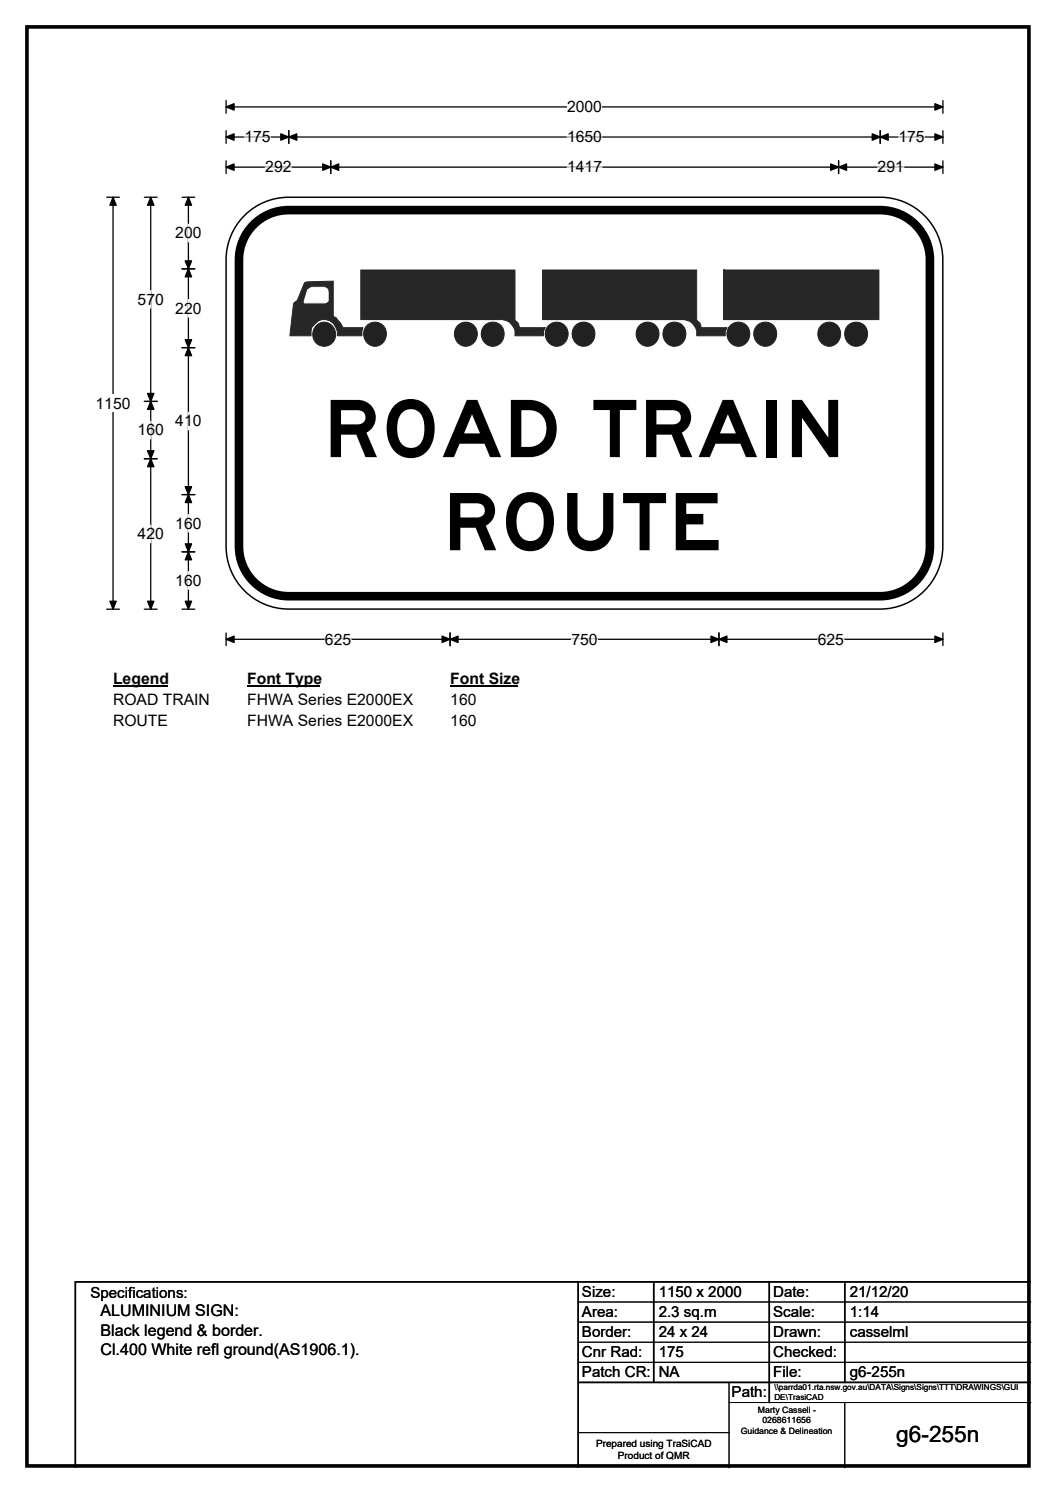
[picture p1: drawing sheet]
<svg xmlns="http://www.w3.org/2000/svg" width="210mm" height="297mm" viewBox="0 0 210 297" stroke-linecap="round" stroke-linejoin="round" font-family="sans-serif">
<path d="M5.4 5.4h199.2v286.3h-199.2z" fill="none" stroke="#000" stroke-width=".72"/>
<path d="M45 21.3h142.5M45 20v2.5M187.5 20v2.5" fill="none" stroke="#000" stroke-width=".25"/>
<path d="M45 21.3l1.5-.7v1.3zM185.9 20.6l1.6 .7-1.6 .6z" fill="#000" stroke="#000" stroke-width=".25"/>
<path d="M112.8 19.5h6.9v3.5h-6.9z" fill="#fff"/>
<g fill="none" stroke="#000" stroke-width=".25">
<path d="M21.2 39.2h2.5M22.5 39.2v82M45 27.3h142.5M45 26v2.5M45 32v2.5M45 33.3h142.5M57.4 26v2.5M65.8 32v2.5M166.8 32v2.5M175 26v2.5M187.5 32v2.5M187.5 26v2.5"/>
<path d="M21.2 121.2h2.5M45 125.9v2.6M45 127.2h142.5M89.5 125.9v2.6M143 125.9v2.6M187.5 125.9v2.6"/>
</g>
<g fill="#000" stroke="#000" stroke-width=".25">
<path d="M22.5 39.2l.6 1.6h-1.3zM45 27.3l1.5-.7v1.3zM45 33.3l1.5-.7v1.3zM57.4 27.3l1.6-.7v1.3zM55.8 26.6l1.6 .7-1.6 .6zM65.8 33.3l1.6-.7v1.3zM64.2 32.6l1.6 .7-1.6 .6zM165.2 32.6l1.6 .7-1.6 .6zM166.8 33.3l1.5-.7v1.3zM173.4 26.6l1.6 .7-1.6 .6zM175 27.3l1.6-.7v1.3zM185.9 26.6l1.6 .7-1.6 .6z"/>
<path d="M185.9 32.6l1.6 .7-1.6 .6zM21.8 119.6h1.3l-.6 1.6zM45 127.2l1.5-.6v1.2zM89.5 127.2l1.6-.6v1.2zM87.9 126.6l1.6 .6-1.6 .6zM141.4 126.6l1.6 .6-1.6 .6zM143 127.2l1.5-.6v1.2zM185.9 126.6l1.6 .6-1.6 .6z"/>
</g>
<path d="M48.6 27.3h5.2M52.7 33.3h5.3M112.8 27.3h6.9M112.8 33.3h6.9M174.5 33.3h5.2M178.6 27.3h5.3M64.6 127.2h5.2M113.6 127.2h5.2M162.6 127.2h5.2" fill="none" stroke="#fff" stroke-width=".25"/>
<path d="M19 78.5h7v3.5h-7z" fill="#fff"/>
<path d="M28.7 39.2h2.5M30 39.2v82M36.2 39.2h2.5M37.5 39.2v82M36.2 53.5h2.5M28.7 79.9h2.5M36.2 69.2h2.5M28.7 91.3h2.5M36.2 98.4h2.5M36.2 109.8h2.5M28.7 121.2h2.5M36.2 121.2h2.5" fill="none" stroke="#000" stroke-width=".25"/>
<g fill="#000" stroke="#000" stroke-width=".25">
<path d="M30 39.2l.6 1.6h-1.3zM37.5 39.2l.6 1.6h-1.3zM37.5 53.5l.6 1.6h-1.3zM36.8 51.9h1.3l-.6 1.6zM30 79.9l.6 1.5h-1.3zM29.3 78.3h1.3l-.6 1.6zM36.8 67.6h1.3l-.6 1.6zM37.5 69.2l.6 1.6h-1.3zM29.3 89.7h1.3l-.6 1.6zM30 91.3l.6 1.6h-1.3zM36.8 96.8h1.3l-.6 1.6zM37.5 98.4l.6 1.6h-1.3z"/>
<path d="M36.8 108.2h1.3l-.6 1.6zM37.5 109.8l.6 1.6h-1.3zM29.3 119.6h1.3l-.6 1.6zM36.8 119.6h1.3l-.6 1.6z"/>
</g>
<path d="M30 57.8v3.5M37.5 44.6v3.5M37.5 59.6v3.5M30 83.8v3.5M37.5 82v3.5M30 104.5v3.5M37.5 102.4v3.4M37.5 113.7v3.5" fill="none" stroke="#fff" stroke-width=".25"/>
<path d="M22.5 133.2h10.7v3.5h-10.7z" fill="#fff"/>
<path d="M22.5 136.5h10.7" fill="none" stroke="#000" stroke-width=".32"/>
<path d="M49.1 133.2h14.5v3.5h-14.5z" fill="#fff"/>
<path d="M49.1 136.5h14.5" fill="none" stroke="#000" stroke-width=".32"/>
<path d="M89.5 133.2h13.5v3.5h-13.5z" fill="#fff"/>
<path d="M89.5 136.5h13.5" fill="none" stroke="#000" stroke-width=".32"/>
<g fill="#fff">
<path d="M22.5 137.4h19.2v3.5h-19.2z"/>
<path d="M49.1 137.4h32.9v3.5h-32.9z"/>
<path d="M89.5 137.4h5.2v3.5h-5.2z"/>
<path d="M22.5 141.6h10.9v3.5h-10.9z"/>
<path d="M49.1 141.6h32.9v3.5h-32.9z"/>
<path d="M89.5 141.6h5.2v3.5h-5.2z"/>
</g>
<path d="M48.6 42.9a12.4 12.4 0 0 1 8.8-3.7h117.6a12.5 12.5 0 0 1 12.5 12.5v57a12.5 12.5 0 0 1-12.5 12.5h-117.6a12.5 12.5 0 0 1-12.4-12.5v-57a12.4 12.4 0 0 1 3.6-8.8z" fill-rule="evenodd" fill="#fff" stroke="#fff" stroke-width=".2"/>
<path d="M50.8 44.3a9.8 9.8 0 0 1 6.6-2.5h117.6a9.9 9.9 0 0 1 9.9 9.9v57a9.9 9.9 0 0 1-9.9 9.9h-117.6a9.9 9.9 0 0 1-9.9-9.9v-57a9.9 9.9 0 0 1 3.3-7.4z" fill="none" stroke="#000" stroke-width="1.7"/>
<path d="M48.6 42.9a12.4 12.4 0 0 1 8.8-3.7h117.6a12.5 12.5 0 0 1 12.5 12.5v57a12.5 12.5 0 0 1-12.5 12.5h-117.6a12.5 12.5 0 0 1-12.4-12.5v-57a12.4 12.4 0 0 1 3.6-8.8z" fill="none" stroke="#000" stroke-width=".3"/>
<path d="M143.9 53.7v9.9h30.9v-9.9z" fill-rule="evenodd" fill="#23282b" stroke="#23282b" stroke-width=".2"/>
<g fill="#fff">
<path d="M144.4 66.3h.3l.2 1.1h-.2zM144.9 67.2l.5 .7-.3 .1-.4-.6zM145.1 68h.1zM145.2 67.9l.7 .7-.1 .2zM145.8 68.6v.2zM145.9 68.6l1 .2v.4l-1.1-.4zM146.9 69v.2zM146.9 68.8l.8-.2v.2l-.8 .4zM147.7 68.8h.1zM147.7 68.6l.7-.6 .1 .3-.7 .5zM148.4 68l.1 .3zM148.9 67.4h.1l-.5 .9-.1-.3zM148.9 67.4h.1zM149 66.3h.2l-.2 1.1h-.1zM148.9 65.6h.1l.2 .7h-.2zM148.5 64.7l.5 .9h-.1l-.5-.8zM147.8 64.1l.7 .6-.1 .1-.7-.5zM147.7 64.1h.1l-.1 .2zM146.7 64l1 .1v.2l-1-.2zM146.7 64v.1zM145.9 64.1l.8-.1 .2 .1-1 .2zM145.9 64.1v.2zM145.2 64.6l.7-.5v.2l-.5 .5zM145.2 64.6l.2 .1zM145.2 64.7h.2l-.4 .9-.1-.2zM144.9 65.4l.1 .2-.3 .7h-.3zM144.4 66.3h.1z" fill-rule="evenodd"/>
<path d="M149.9 66.3h.1l.2 .9-.2 .2zM150.1 67.2l-.1 .2zM150.2 67.2l.4 .7-.3 .1-.2-.6zM150.3 68h.3zM150.3 68l.3-.1 .7 .7zM151.3 68.6v.2zM151.3 68.5l.9 .3v.2l-.9-.2zM152.2 68.8l.9-.2v.2l-.9 .2zM153.1 68.6v.2zM153.1 68.6l.7-.6v.3l-.7 .5zM153.8 68l.1 .3zM154.1 67.2l.2 .2-.4 .9-.1-.3zM154.3 67.4h.1zM154.4 66.3h.2l-.2 1.1h-.3zM154.4 66.3h.2zM154.3 65.6h.1l.2 .7h-.2zM154.3 65.6h.1zM153.8 64.7l.6 .9zM153.9 64.6l-.1 .1zM153.1 64.1l.8 .5-.1 .2-.7-.5zM153.1 64.1v.2zM152.2 64l.9 .1v.2l-.9-.2zM151.4 64.1l.8-.1v.1l-.8 .2zM151.3 64.1l.1 .2zM150.6 64.6l.7-.5 .1 .2-.7 .4zM150.6 64.6v.1zM150.6 64.6l.1 .1-.4 .7h-.2zM150.1 65.4h.1zM150.1 65.4h.2l-.3 .9h-.1zM149.9 66.3h.1z" fill-rule="evenodd"/>
<path d="M168.4 64.6a2.28 2.28 0 0 1 3.3 .2 2.28 2.28 0 0 1-.3 3.2 1.87 1.87 0 0 1-3.1-.1l-.6-.7-.1-1z" fill-rule="evenodd"/>
</g>
<path d="M71.7 53.7h30.7v10l.7 .6 .2 .9h5.1l-.3 .7v.9h-5.7a2.83 2.83 0 0 0-2.5-3.2h-28.2z" fill-rule="evenodd" fill="#23282b" stroke="#23282b" stroke-width=".2"/>
<g fill="#fff">
<path d="M90.8 64.7a2.31 2.31 0 0 1 2.9-.1 2.31 2.31 0 0 1 .7 2.8 2.08 2.08 0 0 1-1.6 1.5 2.08 2.08 0 0 1-2.1-.9l-.4-.6-.3-1.1z" fill-rule="evenodd"/>
<path d="M73 64.7l1.6-.7 .9 .3a2.39 2.39 0 0 1 1.3 2.2 2.39 2.39 0 0 1-1.3 2.1l-.9 .4a3.3 3.3 0 0 1-2.4-2.7z" fill-rule="evenodd"/>
<path d="M62.3 66.3h.1l.1 .9-.1 .2zM62.5 67.2l-.1 .2zM62.5 67.2l.6 .7-.2 .1-.5-.6zM62.9 68l.2-.1 .6 .6-.2 .1zM63.5 68.6l.2 .2zM63.7 68.5l.9 .3v.2l-.9-.2zM64.6 68.8l.9-.2v.2l-.9 .2zM65.5 68.6v.2zM65.4 68.6l.7-.6 .1 .3-.7 .5zM66.2 68v.3zM66.5 67.2l.2 .2-.5 .9-.1-.3zM66.7 66.3h.3l-.3 1.1h-.2zM66.8 66.3h.2zM66.5 65.6h.3l.2 .7h-.3zM66.7 65.6h.1zM66.2 64.7l.6 .9h-.3zM66.2 64.6l.1 .1zM65.5 64.1l.7 .5v.2l-.8-.5zM65.5 64.1v.2zM64.6 64l.9 .1v.2l-.9-.2zM63.7 64.1l.9-.1v.1l-.8 .2zM63.7 64.1v.2zM63.1 64.6l.6-.5 .1 .2-.7 .4zM62.9 64.6h.2v.1zM62.9 64.6l.3 .1-.7 .7zM62.5 65.4h.1zM62.5 65.4h.1l-.2 .9h-.1z" fill-rule="evenodd"/>
</g>
<path d="M60.6 56.2l.6-.1 5.1-.2v7.1l.5 .2 1 1.1 .4 .9h4l-.2 .7v.9h-4.9a2.69 2.69 0 0 0-3.8-3l-1.3 1.4-.2 1.6h-4.2l.7-6.2 .1-.3 .7-.5z" fill-rule="evenodd" fill="#23282b" stroke="#23282b" stroke-width=".2"/>
<path d="M61.2 57.7l.9-.5h2.4l.3 .1 .4 .3 .1 .4v1.9l-.7 .4h-4.1z" fill-rule="evenodd" fill="#fff" stroke="#fff" stroke-width=".2"/>
<path d="M63 64.6a2.32 2.32 0 0 1 3.2 .5 2.32 2.32 0 0 1-.3 3.2 2.32 2.32 0 0 1-3.2-.3 2.54 2.54 0 0 1 .3-3.4z" fill-rule="evenodd" fill="#24211d"/>
<path d="M63 64.6a2.32 2.32 0 0 1 3.2 .5 2.32 2.32 0 0 1-.3 3.2 2.32 2.32 0 0 1-3.2-.3 2.54 2.54 0 0 1 .3-3.4z" fill="none" stroke="#24211d" stroke-width=".2"/>
<path d="M73.2 64.6a2.35 2.35 0 0 1 3.6 1.7 2.35 2.35 0 0 1-3.2 2.3 2.51 2.51 0 0 1-.4-4z" fill-rule="evenodd" fill="#24211d"/>
<path d="M73.2 64.6a2.35 2.35 0 0 1 3.6 1.7 2.35 2.35 0 0 1-3.2 2.3 2.51 2.51 0 0 1-.4-4z" fill="none" stroke="#24211d" stroke-width=".2"/>
<path d="M91.2 64.6a2.35 2.35 0 0 1 3.7 1.7 2.35 2.35 0 0 1-3.3 2.3 2.51 2.51 0 0 1-.4-4z" fill-rule="evenodd" fill="#24211d"/>
<path d="M91.2 64.6a2.35 2.35 0 0 1 3.7 1.7 2.35 2.35 0 0 1-3.3 2.3 2.51 2.51 0 0 1-.4-4z" fill="none" stroke="#24211d" stroke-width=".2"/>
<path d="M96.2 64.9a2.32 2.32 0 0 1 3.1-.4 2.32 2.32 0 0 1 .7 3 2.32 2.32 0 0 1-3.1 1.1 2.32 2.32 0 0 1-1-3.2z" fill-rule="evenodd" fill="#24211d"/>
<path d="M96.2 64.9a2.32 2.32 0 0 1 3.1-.4 2.32 2.32 0 0 1 .7 3 2.32 2.32 0 0 1-3.1 1.1 2.32 2.32 0 0 1-1-3.2z" fill="none" stroke="#24211d" stroke-width=".2"/>
<path d="M145.1 64.9a2.33 2.33 0 0 1 3.2-.2 2.33 2.33 0 0 1 .3 3.2 2.33 2.33 0 0 1-3.2 .4 2.53 2.53 0 0 1-.3-3.4z" fill-rule="evenodd" fill="#24211d"/>
<path d="M145.1 64.9a2.33 2.33 0 0 1 3.2-.2 2.33 2.33 0 0 1 .3 3.2 2.33 2.33 0 0 1-3.2 .4 2.53 2.53 0 0 1-.3-3.4z" fill="none" stroke="#24211d" stroke-width=".2"/>
<path d="M150.4 64.9a2.32 2.32 0 0 1 3.1-.4 2.32 2.32 0 0 1 .7 3 2.32 2.32 0 0 1-3.2 1.1 2.32 2.32 0 0 1-.9-3.2z" fill-rule="evenodd" fill="#24211d"/>
<path d="M150.4 64.9a2.32 2.32 0 0 1 3.1-.4 2.32 2.32 0 0 1 .7 3 2.32 2.32 0 0 1-3.2 1.1 2.32 2.32 0 0 1-.9-3.2z" fill="none" stroke="#24211d" stroke-width=".2"/>
<path d="M163.5 64.6a2.35 2.35 0 0 1 3.7 1.7 2.35 2.35 0 0 1-3.3 2.3 2.51 2.51 0 0 1-.4-4z" fill-rule="evenodd" fill="#24211d"/>
<path d="M163.5 64.6a2.35 2.35 0 0 1 3.7 1.7 2.35 2.35 0 0 1-3.3 2.3 2.51 2.51 0 0 1-.4-4z" fill="none" stroke="#24211d" stroke-width=".2"/>
<path d="M168.8 64.6a2.35 2.35 0 0 1 3.2 .2 2.35 2.35 0 0 1 0 3.2 2.36 2.36 0 0 1-3.5 .1 2.36 2.36 0 0 1 .3-3.5z" fill-rule="evenodd" fill="#24211d"/>
<path d="M168.8 64.6a2.35 2.35 0 0 1 3.2 .2 2.35 2.35 0 0 1 0 3.2 2.36 2.36 0 0 1-3.5 .1 2.36 2.36 0 0 1 .3-3.5z" fill="none" stroke="#24211d" stroke-width=".2"/>
<path d="M107.9 53.7h30.6v10l.7 .6 .2 .9h5.1l-.3 .7v.9h-5.7a2.83 2.83 0 0 0-2.5-3.2h-28.1z" fill-rule="evenodd" fill="#23282b" stroke="#23282b" stroke-width=".2"/>
<g fill="#fff">
<path d="M126.9 64.7l.8-.4a2.1 2.1 0 0 1 3 2 2.15 2.15 0 0 1-1.2 2.5 2.15 2.15 0 0 1-2.7-.8l-.4-.6-.2-1.1z" fill-rule="evenodd"/>
<path d="M109.1 64.7l1.6-.7 1.6 .7a2.63 2.63 0 0 1-1.6 4.3 3.3 3.3 0 0 1-2.4-2.7z" fill-rule="evenodd"/>
</g>
<path d="M108.9 64.9a2.33 2.33 0 0 1 3.3-.2 2.33 2.33 0 0 1 .3 3.2 2.33 2.33 0 0 1-3.2 .4 2.53 2.53 0 0 1-.4-3.4z" fill-rule="evenodd" fill="#24211d"/>
<path d="M108.9 64.9a2.33 2.33 0 0 1 3.3-.2 2.33 2.33 0 0 1 .3 3.2 2.33 2.33 0 0 1-3.2 .4 2.53 2.53 0 0 1-.4-3.4z" fill="none" stroke="#24211d" stroke-width=".2"/>
<path d="M127.3 64.6a2.35 2.35 0 0 1 3.8 1.7 2.35 2.35 0 0 1-3.3 2.3 2.51 2.51 0 0 1-.5-4z" fill-rule="evenodd" fill="#24211d"/>
<path d="M127.3 64.6a2.35 2.35 0 0 1 3.8 1.7 2.35 2.35 0 0 1-3.3 2.3 2.51 2.51 0 0 1-.5-4z" fill="none" stroke="#24211d" stroke-width=".2"/>
<path d="M132.7 64.6a2.35 2.35 0 0 1 3.1 .2 2.35 2.35 0 0 1 .1 3.2 2.36 2.36 0 0 1-3.5 .1 2.36 2.36 0 0 1 .3-3.5z" fill-rule="evenodd" fill="#24211d"/>
<path d="M132.7 64.6a2.35 2.35 0 0 1 3.1 .2 2.35 2.35 0 0 1 .1 3.2 2.36 2.36 0 0 1-3.5 .1 2.36 2.36 0 0 1 .3-3.5z" fill="none" stroke="#24211d" stroke-width=".2"/>
<path d="M114.6 64.6a2.31 2.31 0 0 1 2.9 0 2.31 2.31 0 0 1 .6 2.9 2.28 2.28 0 0 1-2.9 1.2 2.28 2.28 0 0 1-1.4-2.8l.2-.5z" fill-rule="evenodd" fill="#24211d"/>
<path d="M114.6 64.6a2.31 2.31 0 0 1 2.9 0 2.31 2.31 0 0 1 .6 2.9 2.28 2.28 0 0 1-2.9 1.2 2.28 2.28 0 0 1-1.4-2.8l.2-.5z" fill="none" stroke="#24211d" stroke-width=".2"/>
<path d="M115 255v37M130 255v20M153 255v24M168 255v20M205 255h-190v37M115 275h90" fill="none" stroke="#000" stroke-width=".3"/>
<path d="M115 259h90M115 263h90M115 267h90M115 271h90M145 279h60M145 275v17M168 279v13M115 285h30" fill="none" stroke="#000" stroke-width=".2"/>
<g font-size="15.8">
<text x="64.3" y="91">ROAD TRAIN</text>
<text x="88" y="109.5">ROUTE</text>
</g>
<text font-size="4.5" x="178.2" y="286.9">g6-255n</text>
<g font-size="3.2">
<text x="20" y="261.9">ALUMINIUM SIGN:</text>
<text x="20" y="265.7">Black legend &amp; border.</text>
<text x="20" y="269.6">Cl.400 White refl ground(AS1906.1).</text>
</g>
<g font-size="3.1">
<text x="112.8" y="22.3">2000</text>
<text x="48.6" y="28.3">175</text>
<text x="112.8" y="28.3">1650</text>
<text x="178.6" y="28.3">175</text>
<text x="52.7" y="34.3">292</text>
<text x="112.8" y="34.3">1417</text>
<text x="174.5" y="34.3">291</text>
<text x="34.9" y="47.4">200</text>
<text x="27.4" y="60.6">570</text>
<text x="34.9" y="62.4">220</text>
<text x="19" y="81.3">1150</text>
<text x="27.4" y="86.6">160</text>
<text x="34.9" y="84.8">410</text>
<text x="27.4" y="107.3">420</text>
<text x="34.9" y="105.2">160</text>
<text x="34.9" y="116.5">160</text>
<text x="64.6" y="128.2">625</text>
<text x="113.6" y="128.2">750</text>
<text x="162.6" y="128.2">625</text>
<text x="22.5" y="136">Legend</text>
<text x="49.1" y="136">Font Type</text>
<text x="89.5" y="136">Font Size</text>
<text x="22.5" y="140.2">ROAD TRAIN</text>
<text x="49.1" y="140.2">FHWA Series E2000EX</text>
<text x="89.5" y="140.2">160</text>
<text x="22.5" y="144.4">ROUTE</text>
<text x="49.1" y="144.4">FHWA Series E2000EX</text>
<text x="89.5" y="144.4">160</text>
</g>
<g font-size="3">
<text x="115.7" y="258">Size:</text>
<text x="131" y="258">1150 x 2000</text>
<text x="153.7" y="258">Date:</text>
<text x="169" y="258">21/12/20</text>
<text x="18" y="258.2">Specifications:</text>
<text x="115.7" y="262">Area:</text>
<text x="131" y="262">2.3 sq.m</text>
<text x="153.7" y="262">Scale:</text>
<text x="169" y="262">1:14</text>
<text x="115.7" y="266">Border:</text>
<text x="115.7" y="270">Cnr Rad:</text>
<text x="131" y="266">24 x 24</text>
<text x="131" y="270">175</text>
<text x="153.7" y="266">Drawn:</text>
<text x="153.7" y="270">Checked:</text>
<text x="169" y="266">casselml</text>
<text x="115.7" y="274">Patch CR:</text>
<text x="131" y="274">NA</text>
<text x="153.7" y="274">File:</text>
<text x="169" y="274">g6-255n</text>
<text x="145.5" y="278">Path:</text>
</g>
<g font-size="2">
<text x="118.5" y="287.8">Prepared using TraSiCAD</text>
<text x="122.9" y="290.2">Product of QMR</text>
</g>
<g font-size="1.7">
<text x="150.7" y="281.1">Marty Cassell -</text>
<text x="147.3" y="285.2">Guidance &amp; Delineation</text>
<text x="151.6" y="283.1">0268611656</text>
</g>
<g font-size="1.6">
<text x="154" y="276.6">\\parrda01.rta.nsw.gov.au\DATA\Signs\Signs\TTT\DRAWINGS\GUI</text>
<text x="154" y="278.5">DE\TrasiCAD</text>
</g>
</svg>
